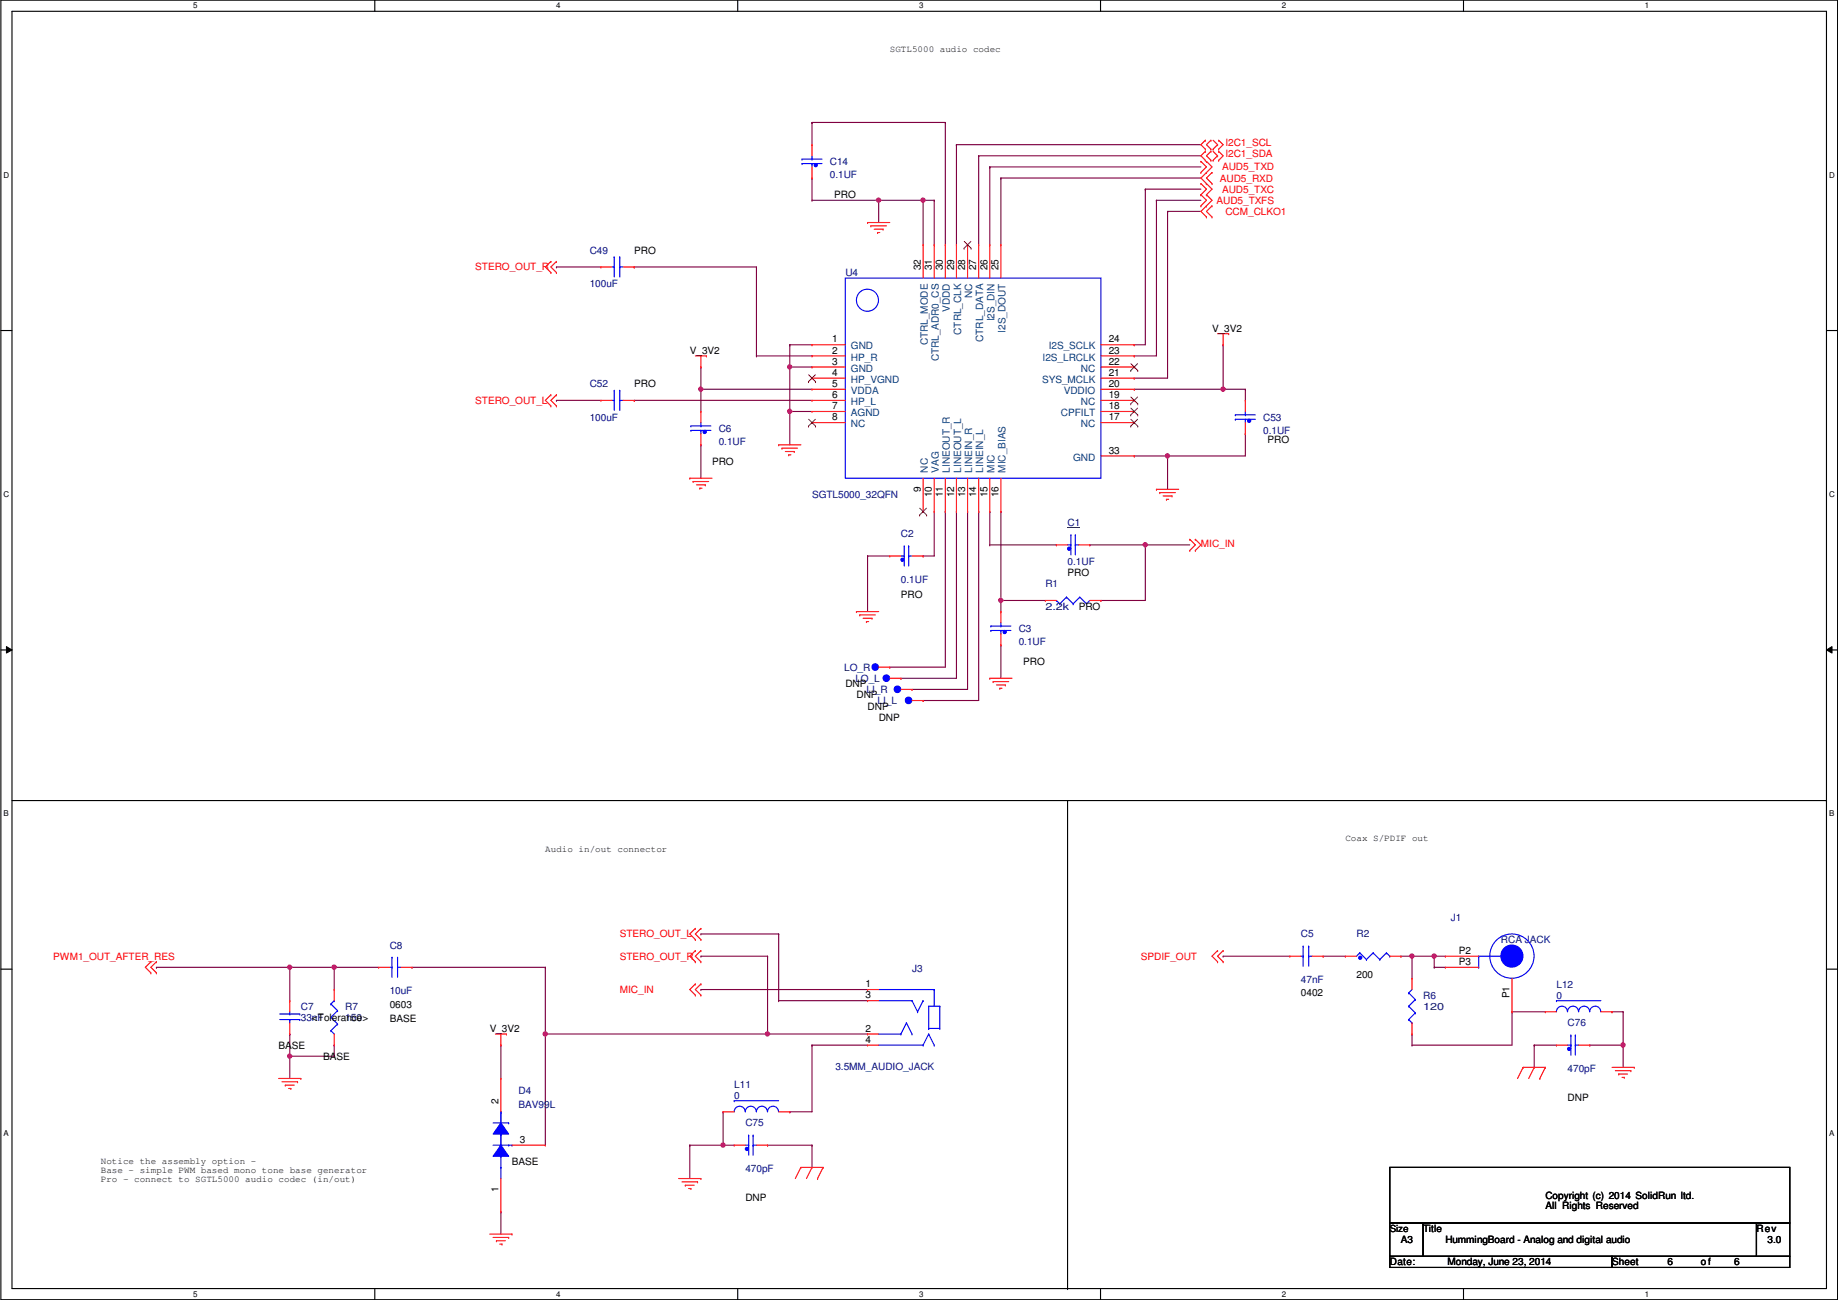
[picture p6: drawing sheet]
<svg xmlns="http://www.w3.org/2000/svg" width="420mm" height="297mm" viewBox="0 0 420 297" stroke-linecap="round" stroke-linejoin="round" font-family="sans-serif">
<path d="M.2 0h419.9v297h-419.9zM2.7 2.6h414.8v291.8h-414.8z" fill="none" stroke="#000" stroke-width=".25"/>
<g fill="#fff">
<path d="M44.2 .3h1v2h-1z"/>
<path d="M44.2 294.7h1v2h-1z"/>
</g>
<path d="M85.7 0v2.6M85.7 294.4v2.6" fill="none" stroke="#000" stroke-width=".25"/>
<g fill="#fff">
<path d="M127.1 .3h1v2h-1z"/>
<path d="M127.1 294.7h1v2h-1z"/>
</g>
<path d="M168.6 0v2.6M168.6 294.4v2.6" fill="none" stroke="#000" stroke-width=".25"/>
<g fill="#fff">
<path d="M210.1 .3h1v2h-1z"/>
<path d="M210.1 294.7h1v2h-1z"/>
</g>
<path d="M251.6 0v2.6M251.6 294.4v2.6" fill="none" stroke="#000" stroke-width=".25"/>
<g fill="#fff">
<path d="M293 .3h1v2h-1z"/>
<path d="M293 294.7h1v2h-1z"/>
</g>
<path d="M334.5 0v2.6M334.5 294.4v2.6" fill="none" stroke="#000" stroke-width=".25"/>
<g fill="#fff">
<path d="M376 .3h1v2h-1z"/>
<path d="M376 294.7h1v2h-1z"/>
<path d="M.8 39h1.3v2h-1.3z"/>
<path d="M418.2 39h1.2v2h-1.2z"/>
<path d="M.8 112h1.3v2h-1.3z"/>
<path d="M418.2 112h1.2v2h-1.2z"/>
</g>
<path d="M.2 75.5h2.5M417.5 75.5h2.6" fill="none" stroke="#000" stroke-width=".25"/>
<g fill="#fff">
<path d="M.8 185h1.2v1.9h-1.2z"/>
<path d="M418.2 185h1.1v1.9h-1.1z"/>
</g>
<path d="M.2 148.5h2.5M417.5 148.5h2.6" fill="none" stroke="#000" stroke-width=".25"/>
<path d="M1.5 147.7l1.2 .8-1.2 .7zM417.5 148.5l1.3-.8v1.5z" fill="#000"/>
<path d="M1.5 147.7l1.2 .8-1.2 .7zM417.5 148.5l1.3-.8v1.5z" fill="none" stroke="#000" stroke-width=".23"/>
<g fill="#fff">
<path d="M.8 257.9h1.2v2h-1.2z"/>
<path d="M418.2 257.9h1.1v2h-1.1z"/>
</g>
<path d="M2.7 182.9h414.8M244 182.9v111.5M417.5 182.9h.1M.2 221.4h2.5M417.5 221.4h2.6M244 294.4h.1" fill="none" stroke="#000" stroke-width=".25"/>
<path d="M213.6 116.9h.1M213.6 116.9v10.1h-2.6M259.3 104.2h.1M259.3 104.2h7.6M198.3 127h.1M198.3 127h5.1M198.3 127v12.7M211 127h.1" fill="none" stroke="#800040" stroke-width=".25"/>
<circle cx="266.9" cy="104.2" r=".49" fill="#f0f"/>
<circle cx="266.9" cy="104.2" r=".49" fill="none" stroke="#f0f" stroke-width=".25"/>
<path d="M279.6 78.8h.1M279.6 78.8v10.1h-20.3M259.3 88.9h.1M266.9 104.2h.1M266.9 104.2v7.6" fill="none" stroke="#800040" stroke-width=".25"/>
<circle cx="279.6" cy="88.9" r=".49" fill="#f0f"/>
<circle cx="279.6" cy="88.9" r=".49" fill="none" stroke="#f0f" stroke-width=".25"/>
<path d="M200.9 45.8h.1M200.9 45.8h12.7M200.9 45.8v5M211 45.8h.1M211 45.8v10.1M213.6 45.8h.1M213.6 45.8v10.1" fill="none" stroke="#800040" stroke-width=".25"/>
<circle cx="211" cy="45.7" r=".49" fill="#f0f"/>
<circle cx="211" cy="45.7" r=".49" fill="none" stroke="#f0f" stroke-width=".25"/>
<path d="M180.5 94h.1M180.5 94h5.1M180.5 94v7.6" fill="none" stroke="#800040" stroke-width=".25"/>
<circle cx="180.5" cy="94" r=".49" fill="#f0f"/>
<circle cx="180.5" cy="94" r=".49" fill="none" stroke="#f0f" stroke-width=".25"/>
<path d="M180.5 78.8h.1M180.5 78.8h5.1M180.5 78.8v15.2M180.5 83.9h.1M180.5 83.9h5.1" fill="none" stroke="#800040" stroke-width=".25"/>
<circle cx="180.5" cy="83.8" r=".49" fill="#f0f"/>
<circle cx="180.5" cy="83.8" r=".49" fill="none" stroke="#f0f" stroke-width=".25"/>
<g fill="none" stroke="#800040" stroke-width=".25">
<path d="M218.6 33.1h.1M218.6 33.1v22.8M218.6 33.1h55.9M223.7 35.6h.1M223.7 35.6v20.3M223.7 35.6h50.8M226.3 38.1h.1M226.3 38.1v17.8M226.3 38.1h48.2M228.8 40.7h.1M228.8 40.7v15.2M228.8 40.7h45.7"/>
<path d="M261.8 43.2h.1M261.8 43.2v35.6h-2.5M261.8 43.2h12.7M264.4 45.8h.1M264.4 45.8v35.5h-5.1M264.4 45.8h10.1M266.9 48.3h.1M266.9 48.3v38.1h-7.6M266.9 48.3h7.6M145 61h.1M145 61h27.9M259.3 78.8h.1"/>
<path d="M145 91.5h.1M145 91.5h40.6M160.2 88.9h.1M160.2 83.9h.1M160.2 88.9h25.4M160.2 83.9v5M259.3 81.3h.1M259.3 86.4h.1M160.2 101.6h.1M160.2 101.6v7.7M226.3 116.9h.1M226.3 116.9v7.6"/>
<path d="M228.8 116.9h.1M228.8 116.9v20.3M226.3 124.5h.1M226.3 124.5h15.2M249.1 124.5h.1M249.1 124.5h12.7"/>
</g>
<circle cx="228.8" cy="137.2" r=".49" fill="#f0f"/>
<circle cx="228.8" cy="137.2" r=".49" fill="none" stroke="#f0f" stroke-width=".25"/>
<path d="M261.8 124.5h.1M261.8 124.5v12.7M261.8 124.5h10.2M228.8 147.4h.1M228.8 147.4v7.6" fill="none" stroke="#800040" stroke-width=".25"/>
<circle cx="261.8" cy="124.5" r=".49" fill="#f0f"/>
<circle cx="261.8" cy="124.5" r=".49" fill="none" stroke="#f0f" stroke-width=".25"/>
<path d="M185.6 28h.1M185.6 28h30.5M185.6 28v5.1M216.1 28h.1M216.1 28v27.9M185.6 40.7h.1M185.6 45.8h.1M185.6 40.7v5.1M185.6 45.8h15.3" fill="none" stroke="#800040" stroke-width=".25"/>
<circle cx="200.8" cy="45.7" r=".49" fill="#f0f"/>
<circle cx="200.8" cy="45.7" r=".49" fill="none" stroke="#f0f" stroke-width=".25"/>
<g fill="none" stroke="#800040" stroke-width=".25">
<path d="M127.2 61h.1M127.2 61h10.2M172.9 61h.1M172.9 61v20.3M127.2 91.5h.1M127.2 91.5h10.2M160.2 88.9h.1M160.2 88.9v5.1M172.9 81.3h.1M172.9 81.3h12.7M279.6 88.9h.1M279.6 88.9h5.1"/>
<path d="M284.7 88.9h.1M284.7 99.1h.1M284.7 88.9v2.6M284.7 99.1v5.1h-17.8M216.1 116.9h.1M216.1 116.9v35.5M218.6 116.9h.1M218.6 116.9v38.1M221.2 116.9h.1M221.2 116.9v40.6M223.7 116.9h.1M223.7 116.9v43.2"/>
<path d="M266.9 104.2h.1M228.8 137.2h.1M228.8 137.2h10.2M228.8 137.2v2.5M251.7 137.2h.1M251.7 137.2h10.1"/>
</g>
<circle cx="160.2" cy="88.9" r=".49" fill="#f0f"/>
<circle cx="160.2" cy="88.9" r=".49" fill="none" stroke="#f0f" stroke-width=".25"/>
<g fill="none" stroke="#800040" stroke-width=".25">
<path d="M203.4 152.4h.1M203.4 152.4h12.7M205.9 155h.1M205.9 155h12.7M208.5 157.5h.1M208.5 157.5h12.7M211 160.1h.1M211 160.1h12.7M124.7 236.3h.1M124.7 236.3v25.4M185.6 238.8h.1M185.6 238.8v15.2h-5.1"/>
<path d="M185.6 238.8h12.7M165.3 254h.1M165.3 254v7.7M180.5 254h.1M157.7 261.7h.1M157.7 261.7h10.1M165.3 261.7h.1M175.5 261.7h.1M175.5 261.7h10.1"/>
</g>
<circle cx="165.3" cy="261.6" r=".49" fill="#f0f"/>
<circle cx="165.3" cy="261.6" r=".49" fill="none" stroke="#f0f" stroke-width=".25"/>
<path d="M35.8 221h.1M35.8 221h30.4M66.2 221h.1M66.2 221v7.6M124.7 236.3h.1M124.7 236.3h50.8M157.7 261.7h.1M157.7 261.7v7.6M185.6 261.7h.1M185.6 261.7v5" fill="none" stroke="#800040" stroke-width=".25"/>
<circle cx="66.2" cy="221" r=".49" fill="#f0f"/>
<circle cx="66.2" cy="221" r=".49" fill="none" stroke="#f0f" stroke-width=".25"/>
<path d="M66.2 236.3h.1M66.2 221h.1M66.2 236.3v5M66.2 221h10.2M76.4 221h.1M76.4 221v5.1" fill="none" stroke="#800040" stroke-width=".25"/>
<circle cx="76.4" cy="221" r=".49" fill="#f0f"/>
<circle cx="76.4" cy="221" r=".49" fill="none" stroke="#f0f" stroke-width=".25"/>
<path d="M76.4 238.8h.1M76.4 238.8v2.5h-10.2M66.2 241.3h.1M66.2 241.3v5.1" fill="none" stroke="#800040" stroke-width=".25"/>
<circle cx="66.2" cy="241.3" r=".49" fill="#f0f"/>
<circle cx="66.2" cy="241.3" r=".49" fill="none" stroke="#f0f" stroke-width=".25"/>
<path d="M76.4 221h.1M76.4 221h10.2M94.2 221h.1M94.2 221h30.5M124.7 221h.1M124.7 221v15.3" fill="none" stroke="#800040" stroke-width=".25"/>
<circle cx="124.6" cy="236.2" r=".49" fill="#f0f"/>
<circle cx="124.6" cy="236.2" r=".49" fill="none" stroke="#f0f" stroke-width=".25"/>
<path d="M175.5 218.5h.1M175.5 218.5v17.8M114.5 238.8h.1M114.5 238.8v7.6M160.2 226.1h.1M160.2 226.1h38.1M114.5 276.9h.1M114.5 276.9v5.1" fill="none" stroke="#800040" stroke-width=".25"/>
<circle cx="175.4" cy="236.2" r=".49" fill="#f0f"/>
<circle cx="175.4" cy="236.2" r=".49" fill="none" stroke="#f0f" stroke-width=".25"/>
<g fill="none" stroke="#800040" stroke-width=".25">
<path d="M160.2 218.5h.1M160.2 213.4h.1M160.2 218.5h15.3M160.2 213.4h17.8M178 213.4h.1M178 213.4v15.2M175.5 236.3h.1M175.5 236.3h22.8M178 228.6h.1M178 228.6h20.3M345.6 231.2h.1M345.6 231.2h7.7"/>
<path d="M363.4 238.8h.1M363.4 238.8h7.6"/>
</g>
<circle cx="371" cy="238.8" r=".49" fill="#f0f"/>
<circle cx="371" cy="238.8" r=".49" fill="none" stroke="#f0f" stroke-width=".25"/>
<g fill="none" stroke="#800040" stroke-width=".25">
<path d="M322.8 218.5h.1M322.8 218.5h7.6M327.9 218.5h.1M327.9 218.5v2.5M322.8 236.3h.1M322.8 238.8h.1M322.8 238.8h22.8M322.8 236.3v2.5M327.9 221h.1M327.9 221h2.5M350.7 238.8h.1M350.7 238.8h5.1"/>
<path d="M350.7 238.8v5.1M368.5 231.2h.1M368.5 231.2h2.5M371 231.2h.1M371 238.8h.1M371 231.2v12.7"/>
</g>
<circle cx="327.8" cy="218.5" r=".49" fill="#f0f"/>
<circle cx="327.8" cy="218.5" r=".49" fill="none" stroke="#f0f" stroke-width=".25"/>
<path d="M320.2 218.5h.1M320.2 218.5h2.6M322.8 218.5h.1M322.8 218.5v5.1" fill="none" stroke="#800040" stroke-width=".25"/>
<circle cx="322.8" cy="218.5" r=".49" fill="#f0f"/>
<circle cx="322.8" cy="218.5" r=".49" fill="none" stroke="#f0f" stroke-width=".25"/>
<path d="M279.6 218.5h.1M279.6 218.5h15.2M302.5 218.5h.1M302.5 218.5h5M345.6 231.2h.1M345.6 231.2v7.6" fill="none" stroke="#800040" stroke-width=".25"/>
<g fill="none" stroke="#f00" stroke-width=".25">
<path d="M274.5 36.9h.1M274.5 39.4h.1M274.5 36.9l1.3 1.2-1.3 1.3M275.5 36.6h.1M275.5 34.6h.1M275.5 34.1h.1M275.5 32h.1M275.5 34.6l-1 1 1 1M275.5 32l-1 1.1 1 1M275.8 36.9h.1M275.8 39.4h.1M275.8 36.9l1.3 1.2-2.6 2.6 2.6 2.5-1.3 1.3"/>
<path d="M276.8 36.6h.1M276.8 34.6h.1M276.8 34.1h.1M276.8 32h.1M276.8 34.6l-1 1 1 1M276.8 32l-1 1.1 1 1M277.1 39.4h.1M277.1 39.4l-1.3 1.3 1.3 1.3M277.3 36.6h.1M277.3 34.1h.1M277.3 34.6l1 1M277.3 32l1 1.1"/>
<path d="M278.3 35.6h.1M278.3 33.1h.1M278.3 35.6l-1 1M278.3 33.1l-1 1M278.6 34.6h.1M278.6 36.6h.1M278.6 32h.1M278.6 34.1h.1M278.6 34.6l1 1-1 1M278.6 32l1 1.1-1 1M125.9 59.7h.1M125.9 59.7l-1.2 1.3 1.2 1.3"/>
<path d="M127.2 59.7h.1M127.2 59.7l-1.3 1.3 1.3 1.3M198.3 50.8h.1M198.3 50.8h5.1M199.1 51.6h.1M199.1 51.6h3.5M199.8 52.4h2.1M200.6 53.1h.1M200.6 53.1h.5M201.9 52.4h.1M274.5 44.5h.1M274.5 47h.1"/>
<path d="M274.5 42h.1M274.5 44.5l1.3 1.3-1.3 1.2M274.5 42l1.3 1.2-1.3 1.3M275.8 44.5h.1M275.8 47h.1M275.8 42h.1M275.8 49.6h.1M275.8 44.5l1.3 1.3-2.6 2.5 1.3 1.3M277.1 42h.1M277.1 49.6h.1M277.1 47h.1M277.1 47l-1.3 1.3 1.3 1.3"/>
<path d="M125.9 62.3h.1M127.2 62.3h.1M278.3 76.2h2.6M279.6 78.8h.1M279.6 76.2v2.6M280.9 76.2h.1M125.9 90.2h.1M125.9 92.8h.1M125.9 90.2l-1.2 1.3 1.2 1.3M127.2 90.2h.1M127.2 92.8h.1M127.2 90.2l-1.3 1.3 1.3 1.3"/>
<path d="M159 81.3h2.5M160.2 83.9h.1M160.2 81.3v2.6M161.5 81.3h.1M157.7 109.3h.1M157.7 109.3h5.1M158.4 110h.1M158.4 110h3.6M159.2 110.8h2M160 111.5h.1M160 111.5h.5M161.2 110.8h.1"/>
<path d="M178 101.6h.1M178 101.6h5.1M178.8 102.4h.1M178.8 102.4h3.5M179.5 103.2h2.1M180.3 103.9h.1M180.3 103.9h.5M181.6 103.2h.1M264.4 111.8h.1M264.4 111.8h5M265.1 112.6h.1M265.1 112.6h3.6"/>
<path d="M265.9 113.3h2M266.6 114.1h.1M266.6 114.1h.6M267.9 113.3h.1M195.8 139.7h.1M195.8 139.7h5.1M272 125.8h.1M272 123.2h.1M272 123.2l1.3 1.3-1.3 1.3M273.3 125.8h.1M273.3 123.2h.1M273.3 123.2l1.2 1.3-1.2 1.3"/>
<path d="M196.5 140.5h.1M196.5 140.5h3.6M197.3 141.3h2M198.1 142h.1M198.1 142h.5M199.3 141.3h.1M226.3 155h.1M226.3 155h5M227 155.7h.1M227 155.7h3.6M227.8 156.5h2M228.5 157.3h.1"/>
<path d="M228.5 157.3h.6M229.8 156.5h.1M34.5 219.8h.1M34.5 219.8l-1.3 1.2 1.3 1.3M35.8 219.8h.1M35.8 219.8l-1.3 1.2 1.3 1.3M159 212.1h.1M159 214.7h.1M159 217.2h.1M159 219.8h.1M159 212.1l-1.3 1.3 1.3 1.3M159 217.2l-1.3 1.3 1.3 1.3"/>
<path d="M160.2 212.1h.1M160.2 214.7h.1M160.2 217.2h.1M160.2 219.8h.1M160.2 212.1l-1.2 1.3 1.2 1.3M160.2 217.2l-1.2 1.3 1.2 1.3M278.3 217.2h.1M278.3 219.8h.1M278.3 217.2l-1.2 1.3 1.2 1.3M279.6 217.2h.1M279.6 219.8h.1M279.6 217.2l-1.3 1.3 1.3 1.3"/>
<path d="M34.5 222.3h.1M35.8 222.3h.1M66.2 228.6h.1M66.2 236.3h.1M66.2 228.6v2.6M66.2 233.7v2.6M113.2 236.3h2.6M114.5 238.8h.1M114.5 236.3v2.5M115.8 236.3h.1M159 224.8h.1M159 227.4h.1"/>
<path d="M159 224.8l-1.3 1.3 1.3 1.3M160.2 224.8h.1M160.2 227.4h.1M160.2 224.8l-1.2 1.3 1.2 1.3M63.7 246.4h5.1M64.5 247.2h3.5M65.2 247.9h.1M65.2 247.9h2.1M66 248.7h.5M66.5 248.7h.1M68 247.2h.1M68.8 246.4h.1"/>
<path d="M348.2 243.9h.1M348.2 243.9l-1.3 2.5M348.2 243.9h5.1M350.7 243.9h.1M350.7 243.9l-1.2 2.5M352 246.4h.1M353.3 243.9h.1M353.3 243.9l-1.3 2.5M368.5 243.9h5.1M369.3 244.6h3.5M370 245.4h.1M370 245.4h2.1"/>
<path d="M370.8 246.2h.5M371.3 246.2h.1M372.8 244.6h.1M373.6 243.9h.1M155.1 269.3h5.1M155.9 270h3.6M156.7 270.8h.1M156.7 270.8h2M157.4 271.6h.5M157.9 271.6h.1M159.5 270h.1M160.2 269.3h.1"/>
<path d="M183.1 266.7h.1M183.1 266.7l-1.3 2.6M183.1 266.7h5.1M185.6 266.7h.1M185.6 266.7l-1.2 2.6M186.9 269.3h.1M188.2 266.7h.1M188.2 266.7l-1.3 2.6M112 282h5M112.7 282.7h3.6M113.5 283.5h.1M113.5 283.5h2"/>
<path d="M114.2 284.3h.6M114.8 284.3h.1M116.3 282.7h.1M117 282h.1"/>
</g>
<path d="M317.7 279.4h7.6v7.7h-7.6zM317.7 266.7h91.4v12.7h-91.4zM325.3 279.4h76.2v7.7h-76.2zM401.5 279.4h7.6v7.7h-7.6zM317.7 287.1h50.8v2.5h-50.8zM368.5 287.1h40.6v2.5h-40.6z" fill="none" stroke="#000" stroke-width=".25"/>
<g fill="none" stroke="#00f" stroke-width=".25">
<path d="M244.8 122.2h.1M244.8 122.2v4.6M245.8 122.2h.1M245.8 124.5h.1M245.8 122.2v4.6M245.8 124.5h.8M64 233h4.5M64 231.7h4.5M66.2 231.7h.1M66.2 233h.1M66.2 231.2v.5M66.2 233v.7"/>
<path d="M68.5 233h.1M68.5 231.7h.1"/>
</g>
<circle cx="244.4" cy="125.4" r=".37" fill="#00f"/>
<g fill="none" stroke="#00f" stroke-width=".25">
<path d="M244 124.5h.8M244.8 124.5h.1M310.8 217.7h.1M310.8 217.7l-.7 .8M310.8 217.7l1.6 1.5M312.4 219.2h.1M313.9 217.7h.1M313.9 217.7l-1.5 1.5M313.9 217.7l1.5 1.5M315.4 219.2h.1M316.9 217.7h.1M316.9 217.7l-1.5 1.5"/>
<path d="M316.9 217.7l.8 .8M317.7 218.5h.1"/>
<circle cx="244.4" cy="125.4" r=".37"/>
</g>
<path d="M244 120.6h3" fill="none" stroke="#000080" stroke-width=".23"/>
<path d="M241.5 124.5h.1M241.5 124.5h2.5M246.6 124.5h2.5M249.1 124.5h.1" fill="none" stroke="#f00" stroke-width=".25"/>
<circle cx="310.9" cy="218.8" r=".37" fill="#00f"/>
<circle cx="310.9" cy="218.8" r=".37" fill="none" stroke="#00f" stroke-width=".25"/>
<path d="M307.5 218.5h.1M307.5 218.5h2.6M317.7 218.5h2.5M320.2 218.5h.1" fill="none" stroke="#f00" stroke-width=".25"/>
<circle cx="202.6" cy="155" r=".75" fill="#00f"/>
<g fill="none" stroke="#00f" stroke-width=".25">
<path d="M241.5 137.2h.1M241.5 137.2l.8 .8M242.3 138h.1M243.8 136.4h.1M243.8 136.4l1.5 1.6M243.8 136.4l-1.5 1.6M245.3 138h.1M246.8 136.4h.1M246.8 136.4l1.6 1.6M246.8 136.4l-1.5 1.6M248.4 138h.1M249.1 137.2l-.7 .8"/>
<path d="M171.1 259.4h.1M171.1 259.4v4.5M172.2 259.4h.1M172.2 259.4v4.5M172.2 261.7h.1M172.2 261.7h.7"/>
<circle cx="202.6" cy="155" r=".75"/>
</g>
<path d="M239 137.2h.1M239 137.2h2.5M249.1 137.2h2.6M251.7 137.2h.1M203.4 155h2.5M205.9 155h.1" fill="none" stroke="#f00" stroke-width=".25"/>
<circle cx="170.7" cy="262.5" r=".37" fill="#00f"/>
<g fill="none" stroke="#00f" stroke-width=".25">
<path d="M170.4 261.7h.7M171.1 261.7h.1"/>
<circle cx="170.7" cy="262.5" r=".37"/>
</g>
<path d="M167.8 261.7h.1M167.8 261.7h2.6M172.9 261.7h2.6M175.5 261.7h.1" fill="none" stroke="#f00" stroke-width=".25"/>
<circle cx="345.6" cy="218.5" r="2.52" fill="#00f"/>
<g fill="none" stroke="#00f" stroke-width=".25">
<path d="M140.4 58.7h.1M140.4 58.7v4.6M141.7 58.7h.1M141.7 58.7v4.6M139.9 61h.5M140.4 61h.1M141.7 61h.1M141.7 61h.7M157.9 97.3h.1M157.9 98.3h.1M157.9 97.3h4.6M157.9 98.3h4.6"/>
<path d="M160.2 97.3h.1M160.2 96.6v.7M338 218.5h.1M338 218.5h7.6M338 218.5v2.5M338 221h.1"/>
<circle cx="345.6" cy="218.5" r="5.1"/>
<circle cx="345.6" cy="218.5" r="2.52"/>
</g>
<path d="M137.4 61h.1M137.4 61h2.5M142.4 61h2.6M145 61h.1M330.4 218.5h.1M330.4 218.5h7.6M330.4 221h.1M330.4 221h7.6M345.6 231.2h.1M345.6 223.6v7.6" fill="none" stroke="#f00" stroke-width=".25"/>
<circle cx="161.1" cy="98.7" r=".37" fill="#00f"/>
<g fill="none" stroke="#00f" stroke-width=".25">
<path d="M160.2 98.3h.1M160.2 98.3v.8M359.1 236.5h.1M359.1 236.5v4.6M360.1 236.5h.1M360.1 238.8h.1M360.1 236.5v4.6M360.1 238.8h.8"/>
<circle cx="161.1" cy="98.7" r=".37"/>
</g>
<path d="M160.2 94h.1M160.2 94v2.6M160.2 99.1v2.5M160.2 101.6h.1" fill="none" stroke="#f00" stroke-width=".25"/>
<circle cx="358.7" cy="239.7" r=".37" fill="#00f"/>
<g fill="none" stroke="#00f" stroke-width=".25">
<path d="M75.6 235.5h.1M75.6 232.5h.1M75.6 229.4h.1M75.6 235.5l.8 .8M75.6 232.5l1.6 1.5M75.6 229.4l1.6 1.5M76.4 228.6h.1M76.4 228.6l-.8 .8M77.2 234h.1M77.2 230.9h.1M77.2 234l-1.6 1.5M77.2 230.9l-1.6 1.6"/>
<path d="M200.9 238.8h10.1M200.9 228.6h7.6M200.9 226.1h12.7M200.9 236.3h5M205.9 236.3h.1M207.2 233.7h.1M207.2 233.7l-1.3 2.6M207.2 233.7l1.3 2.6M208.5 228.6h.1M208.5 236.3h.1M208.5 228.6l1.3 2.6M209.8 231.2h.1"/>
<path d="M211 238.8h.1M211 228.6h.1M211 228.6l-1.2 2.6M212.3 235h.1M212.3 236.3h.1M212.3 235h2.5M212.3 236.3l-1.3 2.5M212.3 236.3l1.3 2.5M213.6 226.1h.1M213.6 238.8h.1M213.6 226.1v3.8M214.8 229.9h.1"/>
<path d="M214.8 235h.1M214.8 229.9h-2.5v5.1M214.8 229.9v5.1M358.3 238.8h.8M359.1 238.8h.1"/>
<circle cx="358.7" cy="239.7" r=".37"/>
</g>
<g fill="none" stroke="#f00" stroke-width=".25">
<path d="M76.4 238.8h.1M76.4 226.1h.1M76.4 226.1v2.5M76.4 236.3v2.5M198.3 238.8h.1M198.3 226.1h.1M198.3 228.6h.1M198.3 236.3h.1M198.3 238.8h2.6M198.3 226.1h2.6M198.3 228.6h2.6M198.3 236.3h2.6"/>
<path d="M355.8 238.8h.1M355.8 238.8h2.5M360.9 238.8h2.5M363.4 238.8h.1"/>
</g>
<circle cx="207.7" cy="160" r=".75" fill="#00f"/>
<g fill="none" stroke="#00f" stroke-width=".25">
<path d="M193.2 63.5h58.5v45.8h-58.5zM206.7 124.8h.1M206.7 124.8v4.5M207.7 124.8h.1M207.7 127h.1M207.7 124.8v4.5M207.7 127h.8"/>
<circle cx="198.3" cy="68.6" r="2.52"/>
<circle cx="207.7" cy="160" r=".75"/>
</g>
<g fill="none" stroke="#f00" stroke-width=".25">
<path d="M211 55.9h.1M211 55.9v7.6M213.6 55.9h.1M213.6 55.9v7.6M216.1 55.9h.1M216.1 55.9v7.6M218.6 55.9h.1M218.6 55.9v7.6M221.2 55.9h.1M221.2 55.9v7.6M223.7 55.9h.1M223.7 55.9v7.6"/>
<path d="M226.3 55.9h.1M226.3 55.9v7.6M228.8 55.9h.1M228.8 55.9v7.6M185.6 78.8h.1M185.6 78.8h7.6M251.7 78.8h7.6M259.3 78.8h.1M185.6 81.3h.1M185.6 83.9h.1M185.6 86.4h.1M185.6 88.9h.1"/>
<path d="M185.6 91.5h.1M185.6 94h.1M185.6 96.6h.1M185.6 81.3h7.6M185.6 83.9h7.6M185.6 86.4h7.6M185.6 88.9h7.6M185.6 91.5h7.6M185.6 94h7.6M185.6 96.6h7.6M251.7 81.3h7.6M251.7 83.9h7.6"/>
<path d="M251.7 86.4h7.6M251.7 88.9h7.6M251.7 91.5h7.6M251.7 94h7.6M251.7 96.6h7.6M259.3 96.6h.1M259.3 94h.1M259.3 91.5h.1M259.3 88.9h.1M259.3 86.4h.1M259.3 83.9h.1M259.3 81.3h.1"/>
<path d="M211 116.9h.1M211 109.3v7.6M213.6 116.9h.1M213.6 109.3v7.6M216.1 116.9h.1M216.1 109.3v7.6M218.6 116.9h.1M218.6 109.3v7.6M221.2 116.9h.1M221.2 109.3v7.6M223.7 116.9h.1M223.7 109.3v7.6"/>
<path d="M226.3 116.9h.1M226.3 109.3v7.6M228.8 116.9h.1M228.8 109.3v7.6M251.7 104.2h7.6M259.3 104.2h.1M208.5 160.1h2.5M211 160.1h.1"/>
</g>
<g fill="none" stroke="#804000" stroke-width=".23">
<path d="M220.4 56.7h.1M220.4 55.2l1.6 1.5M221.9 55.2l-1.5 1.5M222 56.7h.1M184.8 87.2h.1M184.8 97.4h.1M184.9 85.6l1.5 1.6M184.9 95.8l1.5 1.6M186.4 85.6l-1.6 1.6M186.4 95.8l-1.6 1.6M186.4 87.2h.1M186.4 97.4h.1"/>
<path d="M258.5 97.4h.1M258.5 94.8h.1M258.5 92.3h.1M258.5 84.7h.1M258.5 95.8l1.6 1.6M258.5 93.3l1.6 1.5M258.5 90.7l1.6 1.6M258.5 83.1l1.6 1.6M260 95.8l-1.5 1.6M260 93.3l-1.5 1.5M260 90.7l-1.5 1.6M260 83.1l-1.5 1.6"/>
<path d="M260.1 97.4h.1M260.1 94.8h.1M260.1 92.3h.1M260.1 84.7h.1M210.2 117.7h.1M210.3 116.1l1.5 1.6M211.8 116.1l-1.6 1.6M211.8 117.7h.1"/>
</g>
<circle cx="206.3" cy="127.9" r=".37" fill="#00f"/>
<g fill="none" stroke="#00f" stroke-width=".25">
<path d="M205.9 127h.8M206.7 127h.1M226.5 143h.1M226.5 144.1h.1M226.5 143h4.6M226.5 144.1h4.6M228.8 143h.1M228.8 142.3v.7M89.6 218.7h.1M89.6 218.7v4.6M90.9 218.7h.1M90.9 218.7v4.6"/>
<path d="M297.4 218.5h.5M297.9 218.5h.1M297.9 216.2h.1M297.9 216.2v4.6M299.2 216.2h.1M299.2 218.5h.1M299.2 218.5h.7M299.2 216.2v4.6M89.1 221h.5M89.6 221h.1M90.9 221h.1M90.9 221h.7"/>
<circle cx="206.3" cy="127.9" r=".37"/>
</g>
<path d="M203.4 127h.1M203.4 127h2.5M208.5 127h2.5M211 127h.1M294.8 218.5h.1M294.8 218.5h2.6M299.9 218.5h2.6M302.5 218.5h.1M86.6 221h.1M86.6 221h2.5M91.6 221h2.6M94.2 221h.1" fill="none" stroke="#f00" stroke-width=".25"/>
<circle cx="229.7" cy="144.4" r=".37" fill="#00f"/>
<g fill="none" stroke="#00f" stroke-width=".25">
<path d="M228.8 144.1h.1M228.8 144.1v.7"/>
<circle cx="229.7" cy="144.4" r=".37"/>
</g>
<path d="M228.8 139.7h.1M228.8 139.7v2.6M228.8 147.4h.1M228.8 144.8v2.6" fill="none" stroke="#f00" stroke-width=".25"/>
<circle cx="200.1" cy="152.4" r=".75" fill="#00f"/>
<g fill="none" stroke="#00f" stroke-width=".25">
<path d="M322 226.9h.1M322 229.9h.1M322 233h.1M322 226.9l1.5 1.5M322 229.9l1.5 1.5M322 233l.8 .7M322.8 233.7h.1M322.8 226.1l-.8 .8M323.5 228.4h.1M323.5 231.4h.1M323.5 228.4l-1.5 1.5M323.5 231.4l-1.5 1.6"/>
<path d="M114.5 254h.1M114.5 259.1h.1M114.5 254v2.6M114.5 259.1v2.6M112.7 261.7h3.6M114.5 266.7h.1M114.5 264.2h.1M114.5 264.2v5.1M116.3 261.7h.1"/>
<circle cx="200.1" cy="152.4" r=".75"/>
</g>
<path d="M200.9 152.4h2.5M203.4 152.4h.1M322.8 223.6h.1M322.8 236.3h.1M322.8 223.6v2.5M322.8 233.7v2.6" fill="none" stroke="#f00" stroke-width=".25"/>
<path d="M114.5 261.7l1.8 2.5h-3.6z" fill-rule="evenodd" fill="#00f"/>
<path d="M112.7 256.6h3.6M114.5 259.1h.1M114.5 254h.1M114.5 254v2.6M114.5 259.1v2.6M116.3 256.6h.1M114.5 261.7l1.8 2.5h-3.6z" fill="none" stroke="#00f" stroke-width=".25"/>
<path d="M114.5 256.6l1.8 2.5h-3.6z" fill-rule="evenodd" fill="#00f"/>
<path d="M183.3 36.4h.1M183.3 37.4h.1M183.3 36.4h4.6M183.3 37.4h4.6M185.6 36.4h.1M185.6 35.6v.8M114.5 256.6l1.8 2.5h-3.6zM116.3 261.7h.7M117 261.7h.1" fill="none" stroke="#00f" stroke-width=".25"/>
<path d="M114.5 246.4h.1M114.5 246.4v7.6M114.5 276.9h.1M114.5 269.3v7.6M117 261.7h7.7M124.7 261.7h.1" fill="none" stroke="#f00" stroke-width=".25"/>
<circle cx="186.5" cy="37.7" r=".37" fill="#00f"/>
<g fill="none" stroke="#00f" stroke-width=".25">
<path d="M185.6 37.4h.1M185.6 37.4v.7M139.9 91.5h.5M140.4 91.5h.1M140.4 89.2h.1M140.4 89.2v4.6M141.7 89.2h.1M141.7 91.5h.1M141.7 91.5h.7M141.7 89.2v4.6M282.4 94.8h.1M282.4 95.8h.1"/>
<path d="M282.4 94.8h4.6M282.4 95.8h4.6M284.7 94.8h.1M284.7 94v.8M355.8 231.2a1.25 1.25 0 0 1 1.2-1.3 1.25 1.25 0 0 1 1.3 1.3 1.27 1.27 0 0 1 1.3-1.3 1.27 1.27 0 0 1 1.2 1.3M355.8 228.6h.1M355.8 228.6h10.2M360.9 231.2a1.25 1.25 0 0 1 1.2-1.3 1.25 1.25 0 0 1 1.3 1.3M363.4 231.2a1.25 1.25 0 0 1 1.3-1.3 1.25 1.25 0 0 1 1.2 1.3"/>
<circle cx="186.5" cy="37.7" r=".37"/>
</g>
<path d="M185.6 33.1h.1M185.6 33.1v2.5M185.6 38.1v2.6M185.6 40.7h.1M137.4 91.5h.1M137.4 91.5h2.5M142.4 91.5h2.6M145 91.5h.1M353.3 231.2h.1M353.3 231.2h2.5M366 231.2h2.5M368.5 231.2h.1" fill="none" stroke="#f00" stroke-width=".25"/>
<circle cx="285.5" cy="96.2" r=".37" fill="#00f"/>
<g fill="none" stroke="#00f" stroke-width=".25">
<path d="M284.7 95.8h.1M284.7 95.8v.8M167.8 254a1.25 1.25 0 0 1 1.3-1.2 1.25 1.25 0 0 1 1.2 1.2 1.27 1.27 0 0 1 1.3-1.2 1.27 1.27 0 0 1 1.3 1.2M167.8 251.5h.1M167.8 251.5h10.2M172.9 254a1.25 1.25 0 0 1 1.3-1.2 1.25 1.25 0 0 1 1.2 1.2M175.5 254a1.25 1.25 0 0 1 1.2-1.2 1.25 1.25 0 0 1 1.3 1.2"/>
<circle cx="285.5" cy="96.2" r=".37"/>
</g>
<path d="M284.7 99.1h.1M284.7 91.5h.1M284.7 91.5v2.5M284.7 96.6v2.5M165.3 254h.1M165.3 254h2.5M178 254h2.5M180.5 254h.1" fill="none" stroke="#f00" stroke-width=".25"/>
<circle cx="205.2" cy="157.5" r=".75" fill="#00f"/>
<circle cx="205.2" cy="157.5" r=".75" fill="none" stroke="#00f" stroke-width=".25"/>
<path d="M205.9 157.5h2.6M208.5 157.5h.1" fill="none" stroke="#f00" stroke-width=".25"/>
<circle cx="266.9" cy="104.2" r=".49" fill="#f0f"/>
<circle cx="266.9" cy="104.2" r=".49" fill="none" stroke="#f0f" stroke-width=".25"/>
<circle cx="279.6" cy="88.9" r=".49" fill="#f0f"/>
<circle cx="279.6" cy="88.9" r=".49" fill="none" stroke="#f0f" stroke-width=".25"/>
<circle cx="211" cy="45.7" r=".49" fill="#f0f"/>
<circle cx="211" cy="45.7" r=".49" fill="none" stroke="#f0f" stroke-width=".25"/>
<circle cx="180.5" cy="94" r=".49" fill="#f0f"/>
<circle cx="180.5" cy="94" r=".49" fill="none" stroke="#f0f" stroke-width=".25"/>
<circle cx="180.5" cy="83.8" r=".49" fill="#f0f"/>
<circle cx="180.5" cy="83.8" r=".49" fill="none" stroke="#f0f" stroke-width=".25"/>
<circle cx="228.8" cy="137.2" r=".49" fill="#f0f"/>
<circle cx="228.8" cy="137.2" r=".49" fill="none" stroke="#f0f" stroke-width=".25"/>
<circle cx="261.8" cy="124.5" r=".49" fill="#f0f"/>
<circle cx="261.8" cy="124.5" r=".49" fill="none" stroke="#f0f" stroke-width=".25"/>
<circle cx="200.8" cy="45.7" r=".49" fill="#f0f"/>
<circle cx="200.8" cy="45.7" r=".49" fill="none" stroke="#f0f" stroke-width=".25"/>
<circle cx="160.2" cy="88.9" r=".49" fill="#f0f"/>
<circle cx="160.2" cy="88.9" r=".49" fill="none" stroke="#f0f" stroke-width=".25"/>
<circle cx="165.3" cy="261.6" r=".49" fill="#f0f"/>
<circle cx="165.3" cy="261.6" r=".49" fill="none" stroke="#f0f" stroke-width=".25"/>
<circle cx="66.2" cy="221" r=".49" fill="#f0f"/>
<circle cx="66.2" cy="221" r=".49" fill="none" stroke="#f0f" stroke-width=".25"/>
<circle cx="76.4" cy="221" r=".49" fill="#f0f"/>
<circle cx="76.4" cy="221" r=".49" fill="none" stroke="#f0f" stroke-width=".25"/>
<circle cx="66.2" cy="241.3" r=".49" fill="#f0f"/>
<circle cx="66.2" cy="241.3" r=".49" fill="none" stroke="#f0f" stroke-width=".25"/>
<circle cx="124.6" cy="236.2" r=".49" fill="#f0f"/>
<circle cx="124.6" cy="236.2" r=".49" fill="none" stroke="#f0f" stroke-width=".25"/>
<circle cx="175.4" cy="236.2" r=".49" fill="#f0f"/>
<circle cx="175.4" cy="236.2" r=".49" fill="none" stroke="#f0f" stroke-width=".25"/>
<circle cx="371" cy="238.8" r=".49" fill="#f0f"/>
<circle cx="371" cy="238.8" r=".49" fill="none" stroke="#f0f" stroke-width=".25"/>
<circle cx="327.8" cy="218.5" r=".49" fill="#f0f"/>
<circle cx="327.8" cy="218.5" r=".49" fill="none" stroke="#f0f" stroke-width=".25"/>
<circle cx="322.8" cy="218.5" r=".49" fill="#f0f"/>
<circle cx="322.8" cy="218.5" r=".49" fill="none" stroke="#f0f" stroke-width=".25"/>
<g font-size="2.3" fill="#f00">
<text x="280.1" y="35.9">I2C1_SDA</text>
<text x="280.1" y="33.4">I2C1_SCL</text>
<text x="278.8" y="41.5">AUD5_RXD</text>
<text x="279.3" y="38.9">AUD5_TXD</text>
<text x="278.1" y="46.6">AUD5_TXFS</text>
<text x="279.3" y="44">AUD5_TXC</text>
<text x="280.1" y="49.1">CCM_CLKO1</text>
<text x="108.7" y="61.8">STERO_OUT_R</text>
<text x="108.7" y="92.3">STERO_OUT_L</text>
<text x="274.5" y="125.1">MIC_IN</text>
<text x="141.7" y="214.2">STERO_OUT_L</text>
<text x="12.1" y="219.3">PWM1_OUT_AFTER_RES</text>
<text x="141.7" y="219.3">STERO_OUT_R</text>
<text x="260.8" y="219.3">SPDIF_OUT</text>
<text x="141.7" y="226.9">MIC_IN</text>
</g>
<g font-size="2.3" fill="#000080">
<text x="189.7" y="37.7">C14</text>
<text x="189.7" y="40.7">0.1UF</text>
<text x="134.8" y="58">C49</text>
<text x="134.8" y="65.6">100uF</text>
<text x="193.2" y="63.1">U4</text>
<text x="134.8" y="88.5">C52</text>
<text x="134.8" y="96.1">100uF</text>
<text x="164.3" y="98.6">C6</text>
<text x="164.3" y="101.7">0.1UF</text>
<text x="288.7" y="96.1">C53</text>
<text x="288.7" y="99.1">0.1UF</text>
<text x="185.6" y="113.9">SGTL5000_32QFN</text>
<text x="205.9" y="122.8">C2</text>
<text x="244" y="120.2">C1</text>
<text x="244" y="129.1">0.1UF</text>
<text x="205.9" y="133.2">0.1UF</text>
<text x="239" y="134.2">R1</text>
<text x="239" y="139.3">2.2k</text>
<text x="232.9" y="144.4">C3</text>
<text x="232.9" y="147.4">0.1UF</text>
<text x="193" y="153.2">LO_R</text>
<text x="195.5" y="155.8">LO_L</text>
<text x="198.1" y="158.3">LI_R</text>
<text x="200.6" y="160.9">LI_L</text>
<text x="297.4" y="214.2">C5</text>
<text x="310.1" y="214.2">R2</text>
<text x="331.7" y="210.4">J1</text>
<text x="343.1" y="215.5">RCA JACK</text>
<text x="89.1" y="216.7">C8</text>
<text x="89.1" y="227.2">10uF</text>
<text x="208.5" y="222.1">J3</text>
<text x="297.4" y="224.6">47nF</text>
<text x="355.8" y="225.6">L12</text>
<text x="68.8" y="230.7">C7</text>
<text x="68.8" y="233.3">33nF</text>
<text x="78.9" y="230.7">R7</text>
<text x="78.9" y="233.3">150</text>
<text x="325.3" y="228.2">R6</text>
<text x="325.3" y="230.7">120</text>
<text x="355.8" y="228.2">0</text>
<text x="358.3" y="234.5">C76</text>
<text x="191" y="244.4">3.5MM_AUDIO_JACK</text>
<text x="358.3" y="244.9">470pF</text>
<text x="118.6" y="250">D4</text>
<text x="167.8" y="248.5">L11</text>
<text x="167.8" y="251">0</text>
<text x="118.6" y="253.1">BAV99L</text>
<text x="170.4" y="257.4">C75</text>
<text x="170.4" y="267.8">470pF</text>
</g>
<g font-size="2.3">
<text x="190.7" y="45.3">PRO</text>
<text x="145" y="58">PRO</text>
<text x="210.5" y="61.8" transform="rotate(-90 210.5 61.8)">32</text>
<text x="213" y="61.8" transform="rotate(-90 213 61.8)">31</text>
<text x="215.5" y="61.8" transform="rotate(-90 215.5 61.8)">30</text>
<text x="218.1" y="61.8" transform="rotate(-90 218.1 61.8)">29</text>
<text x="220.6" y="61.8" transform="rotate(-90 220.6 61.8)">28</text>
<text x="223.2" y="61.8" transform="rotate(-90 223.2 61.8)">27</text>
<text x="225.7" y="61.8" transform="rotate(-90 225.7 61.8)">26</text>
<text x="228.2" y="61.8" transform="rotate(-90 228.2 61.8)">25</text>
<text x="277.1" y="75.8">V_3V2</text>
<text x="157.7" y="80.9">V_3V2</text>
<text x="190.2" y="78.2">1</text>
<text x="190.2" y="80.8">2</text>
<text x="190.2" y="83.3">3</text>
<text x="253.4" y="83.3">22</text>
<text x="253.4" y="80.8">23</text>
<text x="253.4" y="78.2">24</text>
<text x="145" y="88.5">PRO</text>
<text x="190.2" y="85.9">4</text>
<text x="190.2" y="88.4">5</text>
<text x="253.4" y="88.4">20</text>
<text x="253.4" y="85.9">21</text>
<text x="190.2" y="90.9">6</text>
<text x="190.2" y="93.5">7</text>
<text x="253.4" y="93.5">18</text>
<text x="253.4" y="90.9">19</text>
<text x="190.2" y="96">8</text>
<text x="253.4" y="96">17</text>
<text x="289.8" y="101.2">PRO</text>
<text x="162.8" y="106.3">PRO</text>
<text x="253.4" y="103.6">33</text>
<text x="210.5" y="112.3" transform="rotate(-90 210.5 112.3)">9</text>
<text x="213" y="113.6" transform="rotate(-90 213 113.6)">10</text>
<text x="215.5" y="113.6" transform="rotate(-90 215.5 113.6)">11</text>
<text x="218.1" y="113.6" transform="rotate(-90 218.1 113.6)">12</text>
<text x="220.6" y="113.6" transform="rotate(-90 220.6 113.6)">13</text>
<text x="223.2" y="113.6" transform="rotate(-90 223.2 113.6)">14</text>
<text x="225.7" y="113.6" transform="rotate(-90 225.7 113.6)">15</text>
<text x="228.2" y="113.6" transform="rotate(-90 228.2 113.6)">16</text>
<text x="244" y="131.7">PRO</text>
<text x="205.9" y="136.7">PRO</text>
<text x="246.6" y="139.3">PRO</text>
<text x="233.9" y="152">PRO</text>
<text x="193.2" y="157.1">DNP</text>
<text x="195.8" y="159.6">DNP</text>
<text x="198.3" y="162.1">DNP</text>
<text x="200.9" y="164.7">DNP</text>
<text x="333.4" y="220.5">P3</text>
<text x="333.4" y="217.9">P2</text>
<text x="197.8" y="225.6">1</text>
<text x="297.4" y="227.7">0402</text>
<text x="310.1" y="223.4">200</text>
<text x="71.3" y="233.3">&lt;Tolerance&gt;</text>
<text x="89.1" y="230.2">0603</text>
<text x="89.1" y="233.5">BASE</text>
<text x="197.8" y="228.1">3</text>
<text x="345.1" y="228.1" transform="rotate(-90 345.1 228.1)">P1</text>
<text x="63.7" y="239.6">BASE</text>
<text x="112" y="235.8">V_3V2</text>
<text x="197.8" y="238.3">4</text>
<text x="197.8" y="235.7">2</text>
<text x="73.9" y="242.1">BASE</text>
<text x="358.3" y="251.5">DNP</text>
<text x="113.9" y="252.3" transform="rotate(-90 113.9 252.3)">2</text>
<text x="118.8" y="261.1">3</text>
<text x="117" y="266.3">BASE</text>
<text x="113.9" y="272.3" transform="rotate(-90 113.9 272.3)">1</text>
<text x="170.4" y="274.4">DNP</text>
<text x="353.3" y="273.9">Copyright (c) 2014 SolidRun ltd.</text>
<text x="325.3" y="281.5">Title</text>
<text x="353.3" y="276.3">All Rights Reserved</text>
<text x="401.5" y="281.5">Rev</text>
<text x="320.2" y="284.1">A3</text>
<text x="330.4" y="284.1">HummingBoard - Analog and digital audio</text>
<text x="404.1" y="284.1">3.0</text>
<text x="317.7" y="289.1">Date:</text>
<text x="330.9" y="289.1">Monday, June 23, 2014</text>
<text x="368.5" y="289.1">Sheet</text>
<text x="381.2" y="289.1">6</text>
<text x="388.8" y="289.1">of</text>
<text x="396.4" y="289.1">6</text>
</g>
<g font-size="2.3" fill="#004080">
<text x="217.2" y="71.3" transform="rotate(-90 217.2 71.3)">VDDD</text>
<text x="222.2" y="68.1" transform="rotate(-90 222.2 68.1)">NC</text>
<text x="219.7" y="76.5" transform="rotate(-90 219.7 76.5)">CTRL_CLK</text>
<text x="227.3" y="73.4" transform="rotate(-90 227.3 73.4)">I2S_DIN</text>
<text x="229.9" y="76" transform="rotate(-90 229.9 76)">I2S_DOUT</text>
<text x="194.5" y="79.8">GND</text>
<text x="194.5" y="82.4">HP_R</text>
<text x="212.1" y="78.9" transform="rotate(-90 212.1 78.9)">CTRL_MODE</text>
<text x="214.6" y="82.6" transform="rotate(-90 214.6 82.6)">CTRL_ADR0_CS</text>
<text x="224.8" y="78.1" transform="rotate(-90 224.8 78.1)">CTRL_DATA</text>
<text x="238.3" y="82.4">I2S_LRCLK</text>
<text x="239.7" y="79.8">I2S_SCLK</text>
<text x="194.5" y="84.9">GND</text>
<text x="194.5" y="87.5">HP_VGND</text>
<text x="238.2" y="87.5">SYS_MCLK</text>
<text x="247.1" y="84.9">NC</text>
<text x="194.5" y="90">VDDA</text>
<text x="194.5" y="92.5">HP_L</text>
<text x="194.5" y="95.1">AGND</text>
<text x="242.5" y="95.1">CPFILT</text>
<text x="243.2" y="90">VDDIO</text>
<text x="247.1" y="92.5">NC</text>
<text x="194.5" y="97.6">NC</text>
<text x="247.1" y="97.6">NC</text>
<text x="212.1" y="108" transform="rotate(-90 212.1 108)">NC</text>
<text x="214.6" y="108" transform="rotate(-90 214.6 108)">VAG</text>
<text x="217.2" y="108" transform="rotate(-90 217.2 108)">LINEOUT_R</text>
<text x="219.7" y="108" transform="rotate(-90 219.7 108)">LINEOUT_L</text>
<text x="222.2" y="108" transform="rotate(-90 222.2 108)">LINEIN_R</text>
<text x="224.8" y="108" transform="rotate(-90 224.8 108)">LINEIN_L</text>
<text x="227.3" y="108" transform="rotate(-90 227.3 108)">MIC</text>
<text x="229.9" y="108" transform="rotate(-90 229.9 108)">MIC_BIAS</text>
<text x="245.3" y="105.2">GND</text>
</g>
<text font-size="2.2" x="317.7" y="281.5">Size</text>
<g font-size="2.1">
<text x="203.4" y="11.9">SGTL5000 audio codec</text>
<text x="124.7" y="194.7">Audio in/out connector</text>
<text x="307.5" y="192.2">Coax S/PDIF out</text>
<text x="23.1" y="265.9">Notice the assembly option -</text>
<text x="23.1" y="268">Base - simple PWM based mono tone base generator</text>
<text x="23.1" y="270.1">Pro - connect to SGTL5000 audio codec (in/out)</text>
</g>
<g font-size="1.8">
<text x="44.2" y="1.9">5</text>
<text x="127.1" y="1.9">4</text>
<text x="210.1" y="1.9">3</text>
<text x="293" y="1.9">2</text>
<text x="376" y="1.9">1</text>
<text x=".8" y="40.6">D</text>
<text x="418.2" y="40.6">D</text>
<text x=".8" y="113.6">C</text>
<text x="418.2" y="113.6">C</text>
<text x=".8" y="186.6">B</text>
<text x="418.2" y="186.6">B</text>
<text x=".8" y="259.5">A</text>
<text x="418.2" y="259.5">A</text>
<text x="44.2" y="296.3">5</text>
<text x="127.1" y="296.3">4</text>
<text x="210.1" y="296.3">3</text>
<text x="293" y="296.3">2</text>
<text x="376" y="296.3">1</text>
</g>
</svg>
